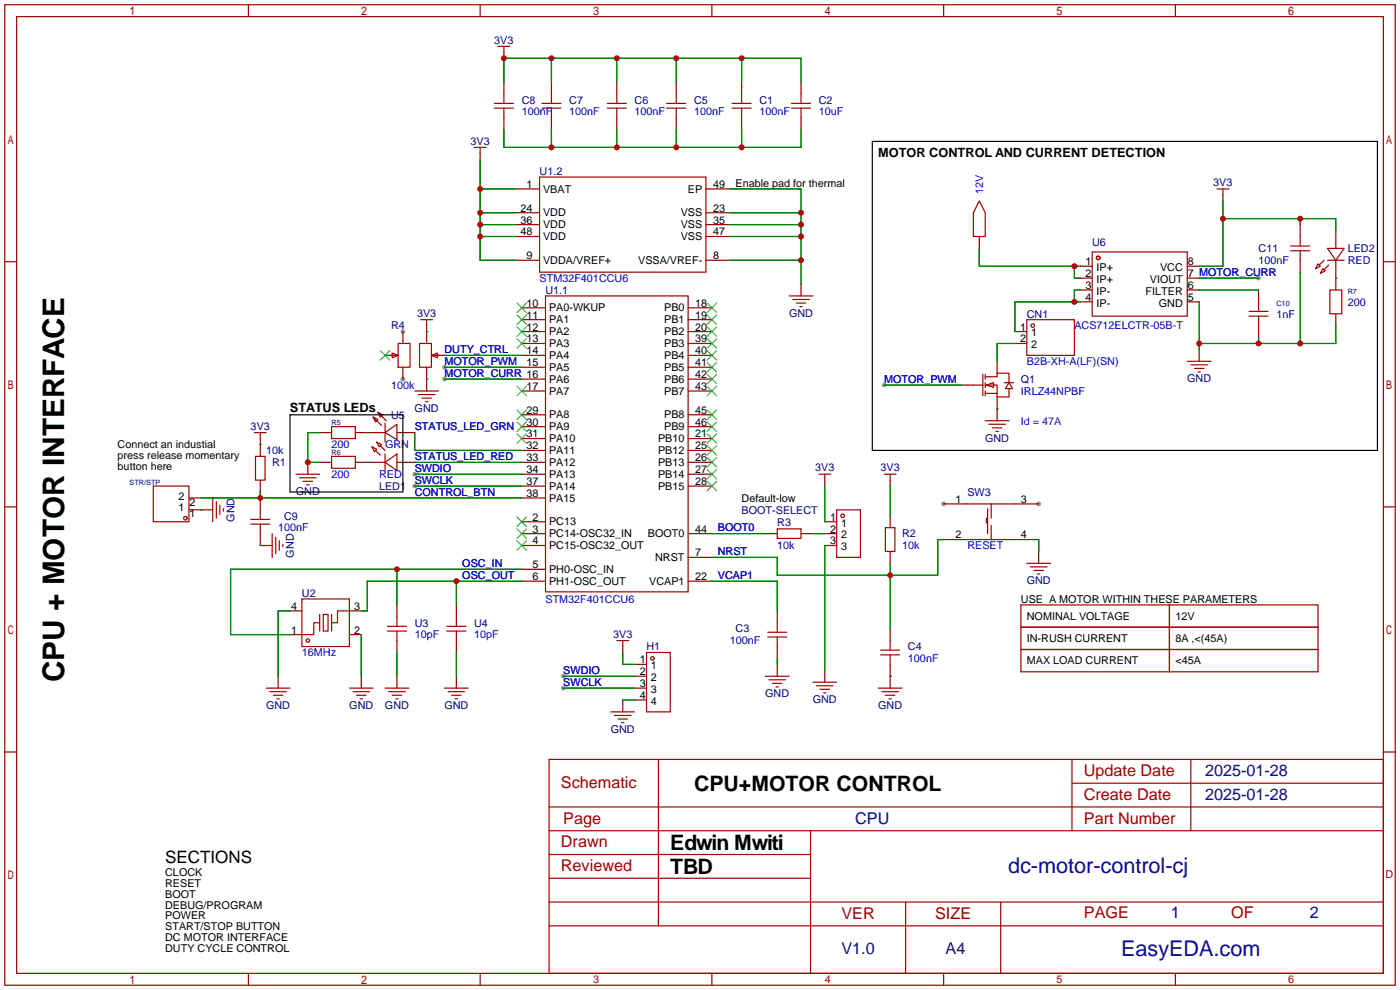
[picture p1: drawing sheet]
<svg xmlns="http://www.w3.org/2000/svg" width="299mm" height="212mm" viewBox="0 0 299 212" stroke-linecap="round" stroke-linejoin="round" font-family="sans-serif">
<g fill="#999">
<circle cx="86.1" cy="81" r=".51"/>
<circle cx="86.1" cy="70.9" r=".51"/>
<circle cx="201.7" cy="107.7" r=".51"/>
<circle cx="222" cy="107.7" r=".51"/>
<circle cx="120.4" cy="144.5" r=".51"/>
<circle cx="120.4" cy="147.1" r=".51"/>
<circle cx="88.6" cy="103.9" r=".51"/>
<circle cx="88.6" cy="101.3" r=".51"/>
<circle cx="95" cy="78.5" r=".51"/>
<circle cx="189" cy="82.3" r=".51"/>
<circle cx="269" cy="59.4" r=".51"/>
<circle cx="95" cy="81" r=".51"/>
</g>
<g fill="none" stroke="#a10000" stroke-width=".25">
<path d="M1 1h297.2v209.6h-297.2zM3.6 3.6h292.1v204.4h-292.1zM53.1 1v2.6M102.6 1v2.6M106.4 9.9h2.6M107.7 9.9v1.3M152.1 1v2.6M201.7 1v2.6M251.2 1v2.6M101.3 31.5h2.6M102.6 31.5v1.3M105.7 22.1h4"/>
<path d="M105.7 23.1h4M107.7 20.1v2M107.7 23.1v2M115.3 37.8h35.6v20.4h-35.6zM115.8 22.1h4.1M115.8 23.1h4.1M117.9 20.1v2M117.9 23.1v2M129.8 22.1h4.1M129.8 23.1h4.1M131.8 20.1v2M131.8 23.1v2"/>
<path d="M142.5 22.1h4.1M142.5 23.1h4.1M144.5 20.1v2M144.5 23.1v2M156.5 22.1h4M156.5 23.1h4M158.5 20.1v2M158.5 23.1v2M169.2 22.1h4M169.2 23.1h4M171.2 20.1v2M171.2 23.1v2"/>
<path d="M1 55.9h2.6M209.3 42.9l1.3 2.6v5h-2.6v-5zM233.4 53.8h20.3v13.8h-20.3zM260.1 40.4h2.5M261.4 40.4v1.3M275.8 52.6h4.1M275.8 53.6h4.1M277.9 50.5v2.1M277.9 53.6v2M281.7 56.4l.5 .5-1 .5zM282.7 57.4l.5 .5-1 .5zM283 55.6l-1.1 1"/>
<path d="M283.7 53.1h3.6l-1.8 2.5zM283.7 55.6h3.6M284 56.6l-1 1.1M285.5 51.8v1.3M285.5 55.6v1.3M295.7 55.9h2.5M83.3 75.9h1.3M83.8 75.4l1.3 .5-1.3 .6zM85.1 73.4h2.5v5.1h-2.5zM89.7 73.4h2.5v5.1h-2.5zM89.9 68.3h2.6M91.2 68.3v1.3"/>
<path d="M92.2 75.9l1.3-.5v1.1zM92.7 75.9h1.3M116.6 63.2h30.5v63.3h-30.5zM168.7 63.2h5M169.4 64h3.6M170.2 64.8h2M170.9 65.5h.5M219.5 68.3h10.1v7.6h-10.1zM253.7 77.2h5.1M254.5 78h3.6M255.3 78.7h2M256 79.5h.5"/>
<path d="M267 67.6h4M267 66.5h4M269 64.5v2M269 67.6v2M284.2 62h2.6v5.1h-2.6zM54.4 92.5h2.5M54.6 97.5h2v5.1h-2zM55.6 92.5v1.2M70.9 91.2h5v2.5h-5zM70.9 97.5h5v2.6h-5zM79.5 95.5l1 .5-.5 .5zM79.8 89.2l1 .5-.5 .5z"/>
<path d="M79.8 89.2l1.7 1.7M80.3 96.3l1 1M80.5 94.5l1 .5-.5 .5zM80.8 88.1l1 .5-.5 .6zM80.8 88.1l1.7 1.8M81 98.8h1.3M81.3 95.2l1 1.1M82.3 98.8l2.5-1.8v3.6zM82.3 92.5l2.5-1.8v3.3zM82.3 90.4v4.1M82.3 97v3.6M84.8 98.8h1.3"/>
<path d="M88.6 83.6h5.1M89.4 84.3h3.6M90.2 85.1h2M90.9 85.9h.5M208 82.3h2.1M210.1 80v4.6M210.6 80.5h2.5v-.7h2.5v2M210.6 82.3h2.5v2.5h2.5v-1.7M210.6 84.1h2.5M210.6 80v1M210.6 81.8v1M210.6 83.6v1"/>
<path d="M210.6 89.9h5M210.8 82.3l1.5-.5v1zM211.3 90.7h3.6M212.1 91.4h2M212.9 92.2h.5M214.6 81.8h2.1M215.6 81.8l.8 1.3h-1.5zM1 108.3h2.6M32.8 103.9h7.6v7.6h-7.6zM45.5 106.4v5.1M46.2 107.2v3.5M47 107.9v2.1"/>
<path d="M47.8 108.7v.5M53.6 111h4.1M53.6 112h4.1M55.6 109v2M55.6 112v2M58.2 114v5.1M58.9 114.8v3.6M59.7 115.6v2M60.5 116.3v.5M63.2 101.3h5.1M64 102.1h3.6M64.8 102.9h2"/>
<path d="M65.5 103.6h.5M166.1 113h5.1v2.1h-5.1zM175 101.3h2.5M176.3 101.3v1.3M178.8 109h5.1v10.1h-5.1zM189 101.3h2.5M189.2 112.8h2.1v5.1h-2.1zM190.2 101.3v1.3M206.8 107.7h10.1M206.8 115.3h10.1M211.1 110.7h-.3v1.1h.3M211.1 108.7v5.3"/>
<path d="M211.8 107.7v3M211.8 112.3v3M295.7 108.3h2.5M64.5 128h10.2v10.2h-10.2zM68.3 133.1h-1.2v2.5h-2.6M68.3 131.3v3.6M69.1 131.3h1v3.6h-1zM70.9 131.3v3.6M74.7 130.6h-2.6v2.5h-1.2M82.8 134.9h4.1M82.8 133.9h4.1M84.8 131.8v2.1"/>
<path d="M84.8 134.9v2M95.5 134.9h4.1M95.5 133.9h4.1M97.5 131.8v2.1M97.5 134.9v2M131.8 136.9h2.6M133.1 136.9v1.3M138.2 139.4h5.1v12.7h-5.1zM164.1 135.1h4M164.1 136.1h4M166.1 133.1v2M166.1 136.1v2.1"/>
<path d="M188.2 138.9h4.1M188.2 140h4.1M190.2 136.9v2M190.2 140v2M218.2 129.3h63.5v14.3h-63.5zM218.2 134h63.5M218.2 138.8h63.5M219.5 120.4h5M220.2 121.2h3.6M221 121.9h2M221.7 122.7h.5M249.9 129.3v14.3"/>
<path d="M56.9 147.1h5.1M57.7 147.8h3.5M58.4 148.6h2.1M59.2 149.4h.5M74.7 147.1h5.1M75.4 147.8h3.6M76.2 148.6h2M77 149.4h.5M82.3 147.1h5.1M83.1 147.8h3.5M83.8 148.6h2.1M84.6 149.4h.5"/>
<path d="M95 147.1h5.1M95.8 147.8h3.5M96.5 148.6h2.1M97.3 149.4h.5M130.6 152.1h5M131.3 152.9h3.6M132.1 153.7h2M132.8 154.4h.5M163.6 144.5h5.1M164.3 145.3h3.6M165.1 146.1h2M165.9 146.8h.5"/>
<path d="M173.7 145.8h5.1M174.5 146.6h3.6M175.3 147.3h2M176 148.1h.5M187.7 147.1h5.1M188.5 147.8h3.5M189.2 148.6h2.1M190 149.4h.5M1 160.7h2.6M117.3 162.3h178.4v45.7h-178.4zM117.3 177.5h178.4M117.3 172.5h178.4"/>
<path d="M140.7 162.3v35.6M173.2 177.5v30.5M229.1 162.3v15.2M229.1 167.4h66.6M254.5 162.3v15.2M295.7 160.7h2.5M117.3 182.6h55.9M117.3 197.9h178.4M117.3 192.8h178.4M117.3 187.7h55.9M193.5 192.8v15.2M213.9 192.8v15.2"/>
<path d="M53.1 208v2.6M102.6 208v2.6M152.1 208v2.6M201.7 208v2.6M251.2 208v2.6"/>
<circle cx="234.7" cy="55.1" r=".38"/>
<circle cx="220.7" cy="69.6" r=".38"/>
<circle cx="39.6" cy="110.7" r=".38"/>
<circle cx="180.1" cy="110.2" r=".38"/>
<circle cx="65.8" cy="136.9" r=".38"/>
<circle cx="139.4" cy="140.7" r=".38"/>
</g>
<g fill="none" stroke="#870000" stroke-width=".25">
<path d="M107.7 11.2v1.2M107.7 17.5v2.6M117.9 17.5v2.6M131.8 17.5v2.6M144.5 17.5v2.6M158.5 17.5v2.6M171.2 17.5v2.6M102.6 32.8v1.2M107.7 25.1v2.6M117.9 25.1v2.6M131.8 25.1v2.6M144.5 25.1v2.6"/>
<path d="M158.5 25.1v2.6M171.2 25.1v2.6M110.2 40.4h5.1M110.2 55.6h5.1M110.2 45.5h5.1M110.2 48h5.1M110.2 50.5h5.1M150.9 40.4h5.1M150.9 55.6h5.1M150.9 45.5h5.1M150.9 48h5.1M150.9 50.5h5.1"/>
<path d="M209.3 50.5v2.6M230.9 56.9h2.5M230.9 59.4h2.5M253.7 56.9h2.6M253.7 59.4h2.6M261.4 41.7v1.2M277.9 48v2.5M277.9 55.6v2.6M285.5 49.3v2.5M285.5 56.9v5.1M82.3 75.9h2.5M86.1 70.9v2.5"/>
<path d="M86.1 78.5v2.5M91.2 69.6v3.8M91.2 78.5v5.1M92.5 75.9h2.5M111.5 65.8h5.1M111.5 68.3h5.1M111.5 70.9h5.1M111.5 73.4h5.1M111.5 75.9h5.1M111.5 78.5h5.1M147.1 65.8h5M147.1 68.3h5"/>
<path d="M147.1 70.9h5M147.1 73.4h5M147.1 75.9h5M147.1 78.5h5M171.2 60.7v2.5M213.1 77.2v2.6M216.9 70.9h2.6M216.9 73.4h2.6M230.9 62h2.5M230.9 64.5h2.5M253.7 62h2.6M253.7 64.5h2.6"/>
<path d="M256.3 74.7v2.5M269 62v2.5M269 69.6v2.5M285.5 67.1v2.5M55.6 93.7v3.8M65.8 98.8v2.5M68.3 98.8h2.6M68.3 92.5h2.6M75.9 98.8h5.1M75.9 92.5h6.4M84.8 92.5h3.8M86.1 98.8h2.5"/>
<path d="M111.5 81h5.1M111.5 83.6h5.1M111.5 88.6h5.1M111.5 91.2h5.1M111.5 93.7h5.1M111.5 96.3h5.1M111.5 98.8h5.1M147.1 81h5M147.1 83.6h5M147.1 88.6h5M147.1 91.2h5M147.1 93.7h5"/>
<path d="M147.1 96.3h5M147.1 98.8h5M205.5 82.3h2.5M213.1 84.8v5.1M40.4 106.4h2.5M40.4 109h5.1M55.6 114v2.6h2.6M55.6 102.6v2.6M55.6 106.4v2.6M111.5 101.3h5.1M111.5 103.9h5.1M111.5 106.4h5.1"/>
<path d="M111.5 111.5h5.1M111.5 114h5.1M111.5 116.6h5.1M147.1 101.3h5M147.1 103.9h5M147.1 114h5M147.1 119.1h5M163.6 114h2.5M171.2 114h2.5M176.3 111.5h2.5M176.3 114h2.5M176.3 116.6h2.5"/>
<path d="M176.3 102.6v1.3M190.2 102.6v1.3M190.2 110.2v2.6M190.2 117.9v2.5M201.7 107.7h5.1M201.7 115.3h5.1M216.9 107.7h5.1M216.9 115.3h5.1M222 117.9v2.5M62 135.6h2.5M62 130.6h2.5M74.7 135.6h2.5"/>
<path d="M74.7 130.6h2.5M84.8 129.3v2.5M84.8 136.9v2.5M97.5 129.3v2.5M97.5 136.9v2.5M111.5 121.7h5.1M111.5 124.2h5.1M133.1 138.2v1.2M147.1 124.2h5M166.1 130.6v2.5M166.1 138.2v2.5M190.2 134.4v2.5"/>
<path d="M59.4 144.5v2.6M77.2 144.5v2.6M84.8 144.5v2.6M97.5 144.5v2.6M133.1 149.6v2.5M135.6 142h2.6M135.6 144.5h2.6M135.6 147.1h2.6M135.6 149.6h2.6M166.1 142v2.5M176.3 143.3v2.5M190.2 142v5.1"/>
</g>
<g fill="none" stroke="#3c3" stroke-width=".25">
<path d="M81.3 74.9l2 2.1M83.3 74.9l-2 2.1M110.5 64.8l2 2M110.5 67.3l2 2M110.5 69.8l2 2.1M110.5 72.4l2 2M112.5 64.8l-2 2M112.5 67.3l-2 2M112.5 69.8l-2 2.1M112.5 72.4l-2 2M151.1 64.8l2.1 2M151.1 67.3l2.1 2"/>
<path d="M151.1 69.8l2.1 2.1M151.1 72.4l2.1 2M151.1 74.9l2.1 2.1M151.1 77.5l2.1 2M153.2 64.8l-2.1 2M153.2 67.3l-2.1 2M153.2 69.8l-2.1 2.1M153.2 72.4l-2.1 2M153.2 74.9l-2.1 2.1M153.2 77.5l-2.1 2M110.5 82.5l2 2.1M110.5 87.6l2 2.1"/>
<path d="M110.5 90.2l2 2M110.5 92.7l2 2M112.5 82.5l-2 2.1M112.5 87.6l-2 2.1M112.5 90.2l-2 2M112.5 92.7l-2 2M151.1 92.7l2.1 2M151.1 95.2l2.1 2.1M151.1 97.8l2.1 2M151.1 80l2.1 2M151.1 82.5l2.1 2.1M151.1 87.6l2.1 2.1"/>
<path d="M151.1 90.2l2.1 2M153.2 92.7l-2.1 2M153.2 95.2l-2.1 2.1M153.2 97.8l-2.1 2M153.2 80l-2.1 2M153.2 82.5l-2.1 2.1M153.2 87.6l-2.1 2.1M153.2 90.2l-2.1 2M110.5 110.5l2 2M110.5 113l2 2.1M110.5 115.6l2 2M112.5 113l-2 2.1"/>
<path d="M112.5 115.6l-2 2M112.5 110.5l-2 2M151.1 100.3l2.1 2.1M151.1 102.9l2.1 2M153.2 100.3l-2.1 2.1M153.2 102.9l-2.1 2"/>
</g>
<g fill="none" stroke="#008700" stroke-width=".25">
<path d="M107.7 17.5v-5.1h63.5v5.1M117.9 12.4v5.1M131.8 12.4v5.1M144.5 12.4v5.1M158.5 12.4v5.1M102.6 34v21.6h7.6M107.7 27.7v3.8h63.5v-3.8M117.9 27.7v3.8M131.8 27.7v3.8M144.5 27.7v3.8M158.5 27.7v3.8M102.6 45.5h7.6"/>
<path d="M102.6 48h7.6M102.6 50.5h7.6M102.6 40.4h7.6M156 40.4h15.2v20.3M156 45.5h15.2M156 48h15.2M156 50.5h15.2M156 55.6h15.2M209.3 53.1v3.8h21.6M229.6 56.9v2.5h1.3M256.3 59.4h12.7M261.4 42.9v14h-5.1"/>
<path d="M261.4 46.7h24.1v2.6M277.9 46.7v1.3M277.9 58.2v15.2M285.5 59.4h.1M91.2 70.9h.1M95 75.9h16.5M95 78.5h16.5M216.9 73.4h-3.8v3.8M230.9 62h-1.3v2.5M230.9 64.5h-14v6.4M256.3 64.5v10.2M256.3 62h12.7"/>
<path d="M269 72.1v1.3M285.5 69.6v3.8h-29.2M55.6 95h.1M68.3 92.5h-2.5v6.3h2.5M78.5 92.5h.1M78.5 98.8h.1M88.6 98.8h22.9M88.6 92.5v3.8h22.9M91.2 81h.1M95 81h16.5M189 82.3h16.5M213.1 87.4h.1"/>
<path d="M42.9 109h.1M42.9 106.4h68.6M55.6 116.6h.1M55.6 105.2v1.2M88.6 103.9h22.9M88.6 101.3h22.9M152.1 114h11.5M173.7 114h2.6M176.3 103.9v7.6M176.3 116.6v26.7M190.2 103.9v6.3M201.7 115.3h-1.3v7.6h-34.3v-3.8h-14"/>
<path d="M222 115.3v2.6M62 130.6h-2.6v13.9M77.2 135.6v8.9M84.8 121.7v7.6M84.8 139.4v5.1M97.5 124.2v5.1M97.5 139.4v5.1M111.5 124.2h-33v6.4h-1.3M111.5 121.7h-62.2v13.9h12.7M133.1 139.4v2.6h2.5M152.1 124.2h14v6.4M190.2 120.4v14"/>
<path d="M120.4 144.5h15.2M120.4 147.1h15.2M133.1 149.6h2.5M166.1 140.7v1.3M190.2 144.5h.1"/>
</g>
<path d="M186.4 30.2h108v66.1h-108zM62 88.6h24.1v16.6h-24.1z" fill="none" stroke="#000" stroke-width=".25"/>
<g fill="#c00">
<circle cx="190.2" cy="122.9" r=".63"/>
<circle cx="171.2" cy="45.5" r=".63"/>
<circle cx="171.2" cy="48" r=".63"/>
<circle cx="171.2" cy="50.5" r=".63"/>
<circle cx="171.2" cy="55.6" r=".63"/>
<circle cx="84.8" cy="121.7" r=".63"/>
<circle cx="97.5" cy="124.2" r=".63"/>
<circle cx="55.6" cy="106.4" r=".63"/>
<circle cx="229.6" cy="56.9" r=".63"/>
<circle cx="65.8" cy="98.8" r=".63"/>
<circle cx="256.3" cy="73.4" r=".63"/>
<circle cx="269" cy="73.4" r=".63"/>
<circle cx="277.9" cy="73.4" r=".63"/>
<circle cx="261.4" cy="46.7" r=".63"/>
<circle cx="277.9" cy="46.7" r=".63"/>
<circle cx="229.6" cy="64.5" r=".63"/>
<circle cx="158.5" cy="31.5" r=".63"/>
<circle cx="144.5" cy="31.5" r=".63"/>
<circle cx="117.9" cy="31.5" r=".63"/>
<circle cx="131.8" cy="31.5" r=".63"/>
<circle cx="102.6" cy="45.5" r=".63"/>
<circle cx="102.6" cy="48" r=".63"/>
<circle cx="102.6" cy="50.5" r=".63"/>
<circle cx="102.6" cy="40.4" r=".63"/>
<circle cx="131.8" cy="12.4" r=".63"/>
<circle cx="144.5" cy="12.4" r=".63"/>
<circle cx="158.5" cy="12.4" r=".63"/>
<circle cx="117.9" cy="12.4" r=".63"/>
<circle cx="107.7" cy="12.4" r=".63"/>
</g>
<text font-size="6.4" x="13.7" y="145.8" transform="rotate(-90 13.7 145.8)">CPU + MOTOR INTERFACE</text>
<g font-size="4.6" fill="#000080">
<text x="215.5" y="186.6">dc-motor-control-cj</text>
<text x="239.6" y="204.3">EasyEDA.com</text>
</g>
<g font-size="4.5">
<text x="148.3" y="169">CPU+MOTOR CONTROL</text>
<text x="143.3" y="181.7">Edwin Mwiti</text>
<text x="143.3" y="186.8">TBD</text>
</g>
<text font-size="3.6" x="35.3" y="184.4">SECTIONS</text>
<g font-size="3.5" fill="#a00000">
<text x="231.6" y="165.9">Update Date</text>
<text x="119.9" y="168.4">Schematic</text>
<text x="231.6" y="171">Create Date</text>
<text x="120.4" y="176">Page</text>
<text x="231.6" y="176">Part Number</text>
<text x="119.9" y="181.1">Drawn</text>
<text x="119.9" y="186.2">Reviewed</text>
<text x="179.8" y="196.4">VER</text>
<text x="199.9" y="196.4">SIZE</text>
<text x="231.6" y="196.1">PAGE</text>
<text x="263.1" y="196.1">OF</text>
</g>
<g font-size="3.5" fill="#000080">
<text x="257.6" y="165.9">2025-01-28</text>
<text x="257.6" y="171">2025-01-28</text>
<text x="182.8" y="176">CPU</text>
<text x="250.2" y="196.1">1</text>
<text x="280" y="196.1">2</text>
<text x="179.8" y="204">V1.0</text>
<text x="202.1" y="204">A4</text>
</g>
<g font-size="2.7">
<text x="187.7" y="33.5">MOTOR CONTROL AND CURRENT DETECTION</text>
<text x="62" y="88.1">STATUS LEDs</text>
</g>
<g font-size="2.3" fill="#000080">
<text x="105.6" y="9.3">3V3</text>
<text x="111.5" y="22.1">C8</text>
<text x="121.7" y="22.1">C7</text>
<text x="135.6" y="22.1">C6</text>
<text x="148.3" y="22.1">C5</text>
<text x="162.3" y="22.1">C1</text>
<text x="175" y="22.1">C2</text>
<text x="100.6" y="30.9">3V3</text>
<text x="115.3" y="37.4">U1.2</text>
<text x="259.3" y="39.8">3V3</text>
<text x="233.4" y="52.6">U6</text>
<text x="269" y="53.9">C11</text>
<text x="288" y="53.9">LED2</text>
<text x="116.6" y="62.8">U1.1</text>
<text x="83.6" y="70.4">R4</text>
<text x="89.1" y="67.7">3V3</text>
<text x="168.6" y="67.7">GND</text>
<text x="219.5" y="67.9">CN1</text>
<text x="218.2" y="81.8">Q1</text>
<text x="253.7" y="81.7">GND</text>
<text x="83.6" y="89.5">U5</text>
<text x="88.6" y="88.1">GND</text>
<text x="53.6" y="91.9">3V3</text>
<text x="210.5" y="94.4">GND</text>
<text x="58.2" y="99.6">R1</text>
<text x="174.2" y="100.8">3V3</text>
<text x="188.2" y="100.8">3V3</text>
<text x="63.2" y="105.8">GND</text>
<text x="81" y="104.7">LED1</text>
<text x="206.8" y="106">SW3</text>
<text x="50.1" y="111.5" transform="rotate(-90 50.1 111.5)">GND</text>
<text x="60.7" y="111">C9</text>
<text x="158.5" y="109.8">BOOT-SELECT</text>
<text x="166.1" y="112.3">R3</text>
<text x="62.8" y="119.2" transform="rotate(-90 62.8 119.2)">GND</text>
<text x="192.8" y="114.9">R2</text>
<text x="219.4" y="124.9">GND</text>
<text x="64.5" y="127.6">U2</text>
<text x="88.6" y="133.9">U3</text>
<text x="101.3" y="133.9">U4</text>
<text x="131" y="136.3">3V3</text>
<text x="157.2" y="135.2">C3</text>
<text x="138.2" y="139">H1</text>
<text x="194.1" y="139">C4</text>
<text x="163.6" y="149">GND</text>
<text x="56.9" y="151.6">GND</text>
<text x="74.7" y="151.6">GND</text>
<text x="82.3" y="151.6">GND</text>
<text x="95" y="151.6">GND</text>
<text x="173.7" y="150.3">GND</text>
<text x="187.7" y="151.6">GND</text>
<text x="130.5" y="156.6">GND</text>
</g>
<g font-size="2.3" fill="#00f">
<text x="111.5" y="24.7">100nF</text>
<text x="121.7" y="24.7">100nF</text>
<text x="135.6" y="24.7">100nF</text>
<text x="148.3" y="24.7">100nF</text>
<text x="162.3" y="24.7">100nF</text>
<text x="175" y="24.7">10uF</text>
<text x="210.1" y="41.5" transform="rotate(-90 210.1 41.5)">12V</text>
<text x="269" y="56.4">100nF</text>
<text x="288" y="56.4">RED</text>
<text x="115.3" y="60.2">STM32F401CCU6</text>
<text x="288" y="65.3">200</text>
<text x="229.6" y="70.4">ACS712ELCTR-05B-T</text>
<text x="272.8" y="67.9">1nF</text>
<text x="95" y="75.5">DUTY_CTRL</text>
<text x="83.6" y="83.1">100k</text>
<text x="95" y="78">MOTOR_PWM</text>
<text x="95" y="80.6">MOTOR_CURR 16</text>
<text x="189" y="81.8">MOTOR_PWM</text>
<text x="219.5" y="78">B2B-XH-A(LF)(SN)</text>
<text x="218.2" y="84.4">IRLZ44NPBF</text>
<text x="70.9" y="95.8">200</text>
<text x="82.3" y="95.8">GRN</text>
<text x="88.6" y="92">STATUS_LED_GRN</text>
<text x="56.9" y="97.1">10k</text>
<text x="88.6" y="100.9">SWDIO</text>
<text x="88.6" y="98.3">STATUS_LED_RED</text>
<text x="70.9" y="102.2">200</text>
<text x="81" y="102.2">RED</text>
<text x="88.6" y="106">CONTROL_BTN</text>
<text x="88.6" y="103.4">SWCLK</text>
<text x="59.4" y="113.6">100nF</text>
<text x="153.4" y="113.6">BOOT0</text>
<text x="153.4" y="118.7">NRST</text>
<text x="166.1" y="117.4">10k</text>
<text x="192.8" y="117.4">10k</text>
<text x="206.8" y="117.4">RESET</text>
<text x="98.8" y="121.2">OSC_IN</text>
<text x="98.8" y="123.7">OSC_OUT</text>
<text x="153.4" y="123.7">VCAP1</text>
<text x="116.6" y="128.8">STM32F401CCU6</text>
<text x="88.6" y="136.4">10pF</text>
<text x="101.3" y="136.4">10pF</text>
<text x="156" y="137.7">100nF</text>
<text x="64.5" y="140.3">16MHz</text>
<text x="194.1" y="141.5">100nF</text>
<text x="120.4" y="144.1">SWDIO</text>
<text x="120.4" y="146.6">SWCLK</text>
</g>
<g font-size="2.3">
<text x="112.5" y="40.2">1</text>
<text x="116.1" y="41.2">VBAT</text>
<text x="147" y="41.2">EP</text>
<text x="152.4" y="40.2">49</text>
<text x="157.2" y="39.9">Enable pad for thermal</text>
<text x="111.2" y="45.2">24</text>
<text x="111.2" y="47.8">36</text>
<text x="116.1" y="46.3">VDD</text>
<text x="145.5" y="46.3">VSS</text>
<text x="152.4" y="45.2">23</text>
<text x="152.4" y="47.8">35</text>
<text x="111.2" y="50.3">48</text>
<text x="116.1" y="48.8">VDD</text>
<text x="116.1" y="51.3">VDD</text>
<text x="145.5" y="48.8">VSS</text>
<text x="145.5" y="51.3">VSS</text>
<text x="152.4" y="50.3">47</text>
<text x="112.5" y="55.4">9</text>
<text x="116.1" y="56.4">VDDA/VREF+</text>
<text x="136.4" y="56.4">VSSA/VREF-</text>
<text x="152.4" y="55.4">8</text>
<text x="232" y="56.7">1</text>
<text x="232" y="59.2">2</text>
<text x="234.4" y="57.9">IP+</text>
<text x="247.9" y="57.9">VCC</text>
<text x="253.9" y="59.2">7 MOTOR_CURR</text>
<text x="253.9" y="56.7">8</text>
<text x="112.5" y="65.6">10</text>
<text x="148.6" y="65.6">18</text>
<text x="232" y="61.7">3</text>
<text x="232" y="64.3">4</text>
<text x="234.4" y="60.5">IP+</text>
<text x="234.4" y="63">IP-</text>
<text x="234.4" y="65.6">IP-</text>
<text x="244.9" y="63">FILTER</text>
<text x="245.7" y="60.5">VIOUT</text>
<text x="247.7" y="65.6">GND</text>
<text x="253.9" y="64.3">5</text>
<text x="253.9" y="61.7">6</text>
<text x="112.5" y="68.1">11</text>
<text x="112.5" y="70.6">12</text>
<text x="117.3" y="66.6">PA0-WKUP</text>
<text x="117.3" y="69.1">PA1</text>
<text x="117.3" y="71.7">PA2</text>
<text x="141.9" y="66.6">PB0</text>
<text x="141.9" y="69.1">PB1</text>
<text x="141.9" y="71.7">PB2</text>
<text x="148.6" y="68.1">19</text>
<text x="148.6" y="70.6">20</text>
<text x="218" y="70.6">1</text>
<text x="220.4" y="71.9">1</text>
<text x="112.5" y="73.2">13</text>
<text x="112.5" y="75.7">14</text>
<text x="117.3" y="74.2">PA3</text>
<text x="117.3" y="76.7">PA4</text>
<text x="141.9" y="74.2">PB3</text>
<text x="141.9" y="76.7">PB4</text>
<text x="148.6" y="73.2">39</text>
<text x="148.6" y="75.7">40</text>
<text x="218" y="73.2">2</text>
<text x="220.4" y="74.4">2</text>
<text x="112.5" y="78.3">15</text>
<text x="112.5" y="83.3">17</text>
<text x="117.3" y="79.3">PA5</text>
<text x="117.3" y="81.8">PA6</text>
<text x="141.9" y="79.3">PB5</text>
<text x="141.9" y="81.8">PB6</text>
<text x="148.6" y="78.3">41</text>
<text x="148.6" y="80.8">42</text>
<text x="148.6" y="83.3">43</text>
<text x="112.5" y="88.4">29</text>
<text x="117.3" y="84.4">PA7</text>
<text x="117.3" y="89.4">PA8</text>
<text x="141.9" y="84.4">PB7</text>
<text x="141.9" y="89.4">PB8</text>
<text x="148.6" y="88.4">45</text>
<text x="25.1" y="95.8">Connect an industial</text>
<text x="112.5" y="91">30</text>
<text x="112.5" y="93.5">31</text>
<text x="117.3" y="92">PA9</text>
<text x="117.3" y="94.5">PA10</text>
<text x="140.7" y="94.5">PB10</text>
<text x="141.9" y="92">PB9</text>
<text x="148.6" y="93.5">21</text>
<text x="148.6" y="91">46</text>
<text x="25.1" y="98.1">press release momentary</text>
<text x="25.1" y="100.4">button here</text>
<text x="112.5" y="96">32</text>
<text x="112.5" y="98.6">33</text>
<text x="112.5" y="101.1">34</text>
<text x="117.3" y="97.1">PA11</text>
<text x="117.3" y="99.6">PA12</text>
<text x="140.7" y="97.1">PB12</text>
<text x="140.7" y="99.6">PB13</text>
<text x="148.6" y="96">25</text>
<text x="148.6" y="98.6">26</text>
<text x="148.6" y="101.1">27</text>
<text x="38.2" y="106.8">2</text>
<text x="112.5" y="103.7">37</text>
<text x="112.5" y="106.2">38</text>
<text x="117.3" y="102.1">PA13</text>
<text x="117.3" y="104.7">PA14</text>
<text x="117.3" y="107.2">PA15</text>
<text x="140.7" y="102.1">PB14</text>
<text x="140.7" y="104.7">PB15</text>
<text x="148.6" y="103.7">28</text>
<text x="158.5" y="107.2">Default-low</text>
<text x="204.2" y="107.5">1</text>
<text x="218.2" y="107.5">3</text>
<text x="38.2" y="109.3">1</text>
<text x="40.5" y="110.6">1</text>
<text x="40.5" y="108">2</text>
<text x="113.8" y="111.3">2</text>
<text x="113.8" y="113.8">3</text>
<text x="117.3" y="112.3">PC13</text>
<text x="148.6" y="113.8">44</text>
<text x="177.4" y="111.3">1</text>
<text x="177.4" y="113.8">2</text>
<text x="179.8" y="112.5">1</text>
<text x="113.8" y="116.4">4</text>
<text x="117.3" y="114.8">PC14-OSC32_IN</text>
<text x="117.3" y="117.4">PC15-OSC32_OUT</text>
<text x="138.5" y="114.8">BOOT0</text>
<text x="140" y="119.9">NRST</text>
<text x="148.6" y="118.9">7</text>
<text x="177.4" y="116.4">3</text>
<text x="179.8" y="115.1">2</text>
<text x="179.8" y="117.6">3</text>
<text x="204.2" y="115.1">2</text>
<text x="218.2" y="115.1">4</text>
<text x="113.8" y="121.4">5</text>
<text x="113.8" y="124">6</text>
<text x="117.3" y="122.5">PH0-OSC_IN</text>
<text x="117.3" y="125">PH1-OSC_OUT</text>
<text x="138.7" y="125">VCAP1</text>
<text x="148.6" y="124">22</text>
<text x="62.2" y="130.3">4</text>
<text x="75.7" y="130.3">3</text>
<text x="218.2" y="128.8">USE A MOTOR WITHIN THESE PARAMETERS</text>
<text x="62.2" y="135.4">1</text>
<text x="75.7" y="135.4">2</text>
<text x="219.5" y="132.4">NOMINAL VOLTAGE</text>
<text x="219.5" y="137.2">IN-RUSH CURRENT</text>
<text x="251.2" y="132.4">12V</text>
<text x="251.2" y="137.2">8A ,&lt;(45A)</text>
<text x="136.8" y="141.8">1</text>
<text x="139.1" y="143">1</text>
<text x="219.5" y="141.9">MAX LOAD CURRENT</text>
<text x="251.2" y="141.9">&lt;45A</text>
<text x="136.8" y="144.3">2</text>
<text x="136.8" y="146.8">3</text>
<text x="136.8" y="149.4">4</text>
<text x="139.1" y="145.6">2</text>
<text x="139.1" y="148.1">3</text>
<text x="139.1" y="150.6">4</text>
<text x="35.3" y="187.2">CLOCK</text>
<text x="35.3" y="189.6">RESET</text>
<text x="35.3" y="191.9">BOOT</text>
<text x="35.3" y="194.2">DEBUG/PROGRAM</text>
<text x="35.3" y="196.5">POWER</text>
<text x="35.3" y="198.8">START/STOP BUTTON</text>
<text x="35.3" y="201.1">DC MOTOR INTERFACE</text>
<text x="35.3" y="203.4">DUTY CYCLE CONTROL</text>
</g>
<text font-size="2.3" fill="#30f" x="218.2" y="90.7">Id = 47A</text>
<g font-size="2.3" fill="#a00000">
<text x="296.1" y="187.6">D</text>
<text x="126.7" y="210">3</text>
<text x="176.3" y="210">4</text>
<text x="225.8" y="210">5</text>
<text x="275.3" y="210">6</text>
</g>
<g font-size="1.6" fill="#000080">
<text x="272.8" y="65.5">C10</text>
<text x="288" y="62.9">R7</text>
<text x="70.9" y="90.9">R5</text>
<text x="70.9" y="97.2">R6</text>
<text x="27.7" y="103.6">STR/STP</text>
</g>
</svg>
